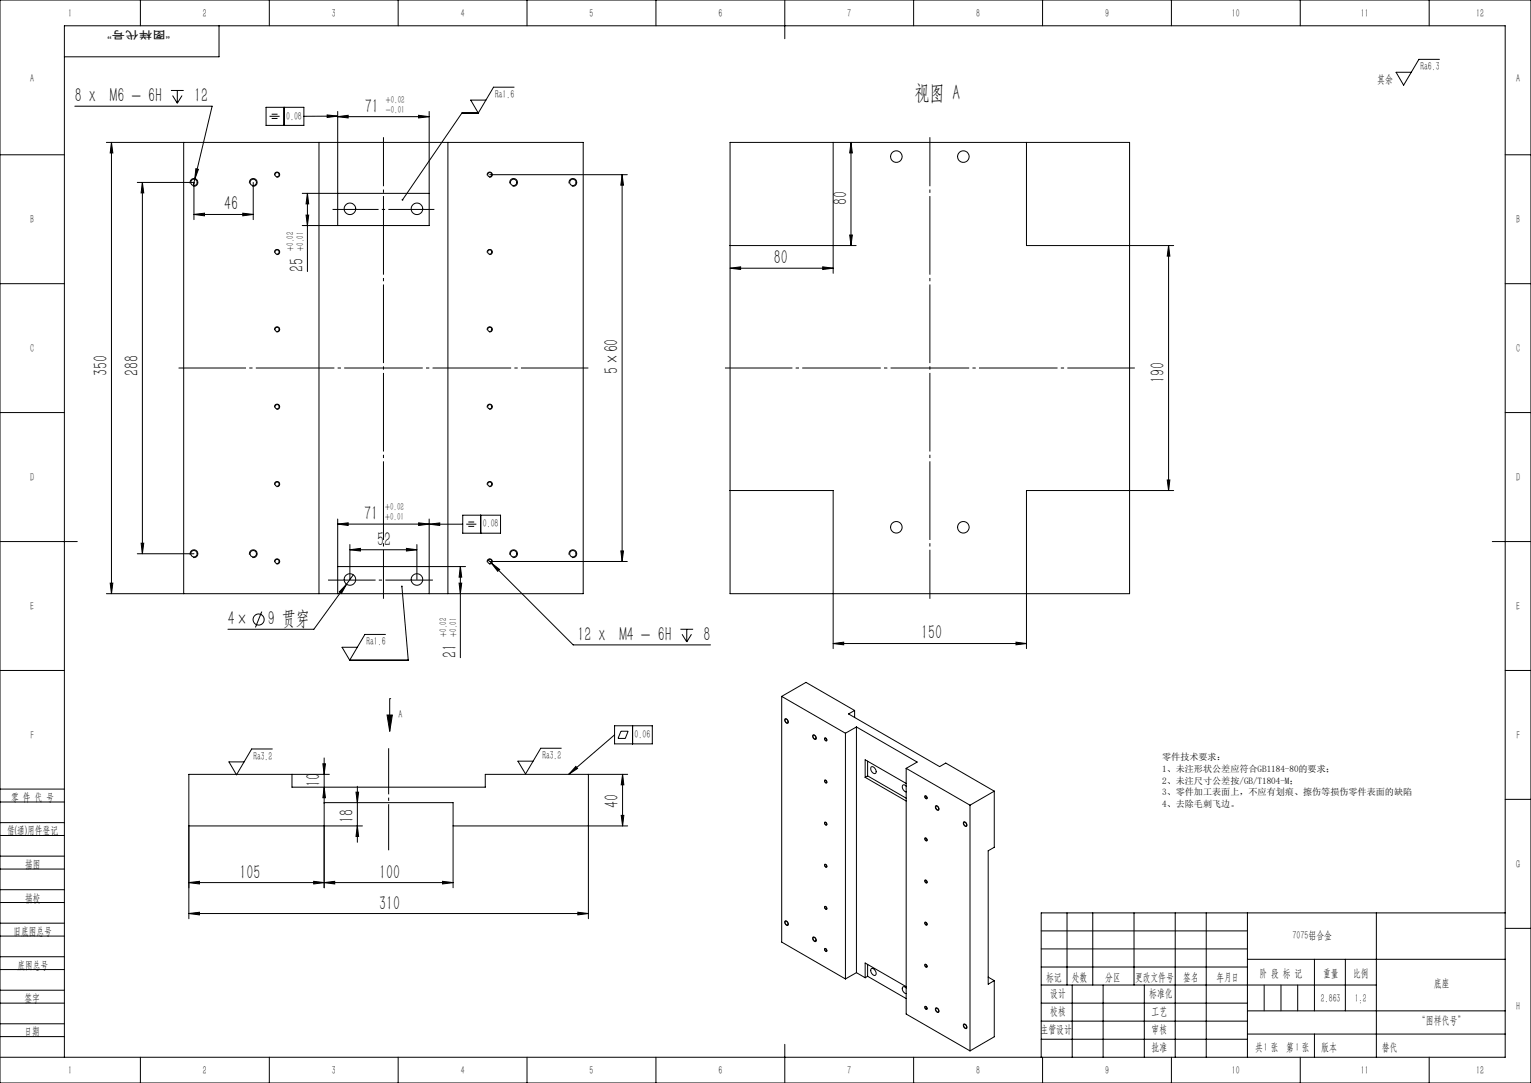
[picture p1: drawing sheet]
<svg xmlns="http://www.w3.org/2000/svg" width="594mm" height="420mm" viewBox="0 0 594 420" stroke-linecap="round" stroke-linejoin="round" font-family="sans-serif">
<g fill="none" stroke="#000" stroke-width=".39">
<path d="M0 0h594v420h-594zM54.5 0v10M85 10v12h-60M104.5 0v10M154.5 0v10M204.5 0v10M254.5 0v10M304.5 0v15M354.5 0v10M404.5 0v10M454.5 0v10M504.5 0v10"/>
<path d="M554.5 0v10M66.3 35.1h5M67 37.1l1.8 2.9M68.8 35.1v4.9M70.6 37.1l-1.8 2.9M188.5 38.8h-5.9l3 5M199.5 33.8h-8l-5.9 10M558.5 23h-8l-5.9 10-2.9-5h5.8M29 41.2h53.3l-6.7 28.3M41.3 55.2h185v175h-185M43.3 55.2l.5 4.1h-1zM43.3 55.2v175"/>
<path d="M71.3 55.2v175M103.2 41.6h14.7v7h-14.7zM104.6 45.1h3.9M105.4 44.3h2.3M105.4 45.9h2.3M110.2 41.6v7M123.8 55.2v175M126.9 44.6l4.1 .4-4.1 .6zM131 45.2l4.1-.5v1zM131 43.2v44.3M131 45.2h35.5M131 45l-13.1 .1"/>
<path d="M162.4 44.7l4.1 .5-4.1 .5zM166.5 43.2v44.3h-49.2M173.8 55.2v175M185.6 43.8h-6.4l-23 33.7M283.2 55.2h155.1v175h-155.1zM323.3 55.2v50.8M330.2 55.2v40M330.2 55.2l.5 4.1h-1zM398.3 55.2v40h57.1M0 60h25M53.3 70.7h21.9v14.5M55.2 70.7v144.1"/>
<path d="M55.2 70.7l.6 4.1h-1zM73.8 71.1a1.51 1.51 0 0 1 1.3-1.9 1.51 1.51 0 0 1 1.7 1.7 1.51 1.51 0 0 1-1.9 1.3M75.6 69.5l-.6 2.4M76 65.4l1 .3-1.4 3.8zM96.8 71.1a1.51 1.51 0 0 1 1.3-1.9 1.51 1.51 0 0 1 1.7 1.7 1.51 1.51 0 0 1-1.9 1.3M98.2 70.7v14.5M106.5 68a1 1 0 0 1 .9-1.3 1 1 0 0 1 1.1 1.1 1 1 0 0 1-1.3 .9M119.3 75v30.3M119.3 75l.5 4.1h-1.1zM166.5 75h-49.2M189.1 68a.99 .99 0 0 1 .8-1.2 .99 .99 0 0 1 1.1 1 .99 .99 0 0 1-1.2 .9M190 67.8h53.4"/>
<path d="M197.8 71.1a1.51 1.51 0 0 1 1.3-1.9 1.51 1.51 0 0 1 1.7 1.7 1.51 1.51 0 0 1-1.9 1.3M220.8 71.1a1.51 1.51 0 0 1 1.3-1.9 1.51 1.51 0 0 1 1.7 1.7 1.51 1.51 0 0 1-1.9 1.3M241.4 67.8v150M241.4 67.8l.5 4h-1zM584 60h10M75.2 83.2l4.1-.5v1zM75.2 83.2h23M94.2 82.7l4 .5-4 .5zM106.5 98a1 1 0 0 1 .9-1.3 1 1 0 0 1 1.1 1.1 1 1 0 0 1-1.3 .9M118.7 83.4h1.1l-.5 4.1zM189.1 98a.99 .99 0 0 1 .8-1.3 .99 .99 0 0 1 1.1 1.1 .99 .99 0 0 1-1.2 .9M283.2 95.2h49"/>
<path d="M329.7 91.1h1l-.5 4.1zM453.4 95.2l.5 4.1h-1zM453.4 95.2v95M0 110h25M283.2 104h40.1M283.2 104l4.1-.5v1zM319.2 103.5l4.1 .5-4.1 .5zM584 110h10M106.5 128a1.01 1.01 0 0 1 .9-1.3 1.01 1.01 0 0 1 1.1 1.1 1.01 1.01 0 0 1-1.3 .9M189.1 128a1 1 0 0 1 .8-1.3 1 1 0 0 1 1.1 1.1 1 1 0 0 1-1.2 .9M106.5 158a1 1 0 0 1 .9-1.3 1 1 0 0 1 1.1 1.1 1 1 0 0 1-1.3 .9M189.1 158a.99 .99 0 0 1 .8-1.2 .99 .99 0 0 1 1.1 1 .99 .99 0 0 1-1.2 .9"/>
<path d="M0 160h25M584 160h10M106.5 188a1.01 1.01 0 0 1 1-1.3 1.01 1.01 0 0 1 1 1.2 1.01 1.01 0 0 1-1.3 .8M179.5 199.8h14.7v7h-14.7zM186.5 199.8v7M189.1 188a1 1 0 0 1 .9-1.2 1 1 0 0 1 1 1.1 1 1 0 0 1-1.2 .8M283.2 190.2h40.1v61.3M452.9 186.1h1l-.5 4.1zM455.4 190.2h-57.1v61.3M0 210h30M53.3 214.8h21.9M54.8 210.7h1l-.6 4.1z"/>
<path d="M73.8 215.1a1.51 1.51 0 0 1 1.3-1.9 1.51 1.51 0 0 1 1.7 1.7 1.51 1.51 0 0 1-1.9 1.3M96.8 215.1a1.51 1.51 0 0 1 1.3-1.9 1.51 1.51 0 0 1 1.7 1.7 1.51 1.51 0 0 1-1.9 1.3M106.5 218a1 1 0 0 1 .9-1.3 1 1 0 0 1 1.1 1.1 1 1 0 0 1-1.3 .9M131 219.7h49.6M131 203.3l4.1-.5v1zM131 201.3v28.9M131 203.3h35.5M135.7 213.2l4.1-.5v1zM135.7 211.2v13.5M135.7 213.2h26M157.7 212.7l4 .5-4 .5zM161.7 211.2v13.5"/>
<path d="M162.4 202.8l4.1 .5-4.1 .5zM166.5 203.3l4.1-.5v1zM166.5 201.3v28.9M166.5 203.3h13M178.6 219.7v35.4M178.6 219.7l.5 4.1h-1zM180.9 203.3h3.9M181.7 202.4h2.3M181.7 204.1h2.3M189.1 218a.99 .99 0 0 1 .8-1.2 .99 .99 0 0 1 1.1 1 .99 .99 0 0 1-1.2 .9M189.4 217.2l1.2 1.1M190 217.8h53.4"/>
<path d="M190.6 218.3l3.3 2.6-.8 .7zM190.6 218.3l31.8 31.8h53.3M197.8 215.1a1.51 1.51 0 0 1 1.3-1.9 1.51 1.51 0 0 1 1.7 1.7 1.51 1.51 0 0 1-1.9 1.3M220.8 215.1a1.51 1.51 0 0 1 1.3-1.9 1.51 1.51 0 0 1 1.7 1.7 1.51 1.51 0 0 1-1.9 1.3M240.9 213.7h1l-.5 4.1zM579 210h15M42.8 226.1h1l-.5 4.1zM101.6 237.2l-2.5 6.1M134.4 226.6l-1.9 3.6-.9-.6zM134.4 226.6l-12.6 17.4h-33.4M137.1 222.9l-2.7 3.7M155.9 227.5l2.5 28.5h-22.7"/>
<path d="M178.1 226.1h1l-.5 4.1zM138.6 251h-5.9l3 5M149.5 246h-7.9l-5.9 10M264 244h4.9M264.6 246l1.9 2.9M266.5 244v4.9M268.3 246l-1.8 2.9M323.3 249.6l4-.6v1.1zM323.3 249.6h75M394.2 249l4.1 .6-4.1 .5zM0 260h25M150.2 277.3h2l-1 6.4z"/>
<path d="M151.2 271h.1M151.2 271v12.7M303.3 270.1l9.4-5.5 18.9 10.9M303.3 270.1l24.7 14.3M303.3 270.1v95.3l24.7 14.2M304.6 278.8a1 1 0 0 1 1.1 .5 1 1 0 0 1-.2 1.2 1.3 1.3 0 0 1-.9-1.7zM304.7 278.9a.87 .87 0 0 1 .9 .5 .87 .87 0 0 1-.2 1l-.7-.6zM331.6 275.5l-2.4 1.4 35.4 20.4 2.3-1.4 18.9 10.9M331.6 275.5v2.8M584 260h10M105.7 290.5h-8.1l-5.8 10-3-5h5.9M125.3 296.2h1l-.5 4.1z"/>
<path d="M125.8 294v50.3M217.8 290.2h-8l-5.9 10-3-5h5.9M223.4 297.2l.7 .8-3.4 2.3zM238.4 281.5h14.7v7h-14.7zM238.4 285l-17.7 15.3M240.9 283.6h2.8l-1.1 2.8h-2.8zM245.4 281.5v7M315.5 285a1.02 1.02 0 0 1 1 .6 1.02 1.02 0 0 1-.2 1.2 1.27 1.27 0 0 1-.8-1.8zM315.6 285.1a.86 .86 0 0 1 .8 .6 .86 .86 0 0 1-.2 .9l-.7-.8zM320 286.2a.61 .61 0 0 1 .7 .4 .61 .61 0 0 1-.2 .7l-.5-.4zM320.1 286.3a.5 .5 0 0 1 .6 .3 .5 .5 0 0 1-.3 .6l-.4-.5zM328 284.4v95.2"/>
<path d="M332.3 281.9l23.5 13.6-4.2 2.5M332.3 281.9l-4.3 2.5M332.3 281.9v95.3M336.6 295.2v5.7M338 297.5a1.61 1.61 0 0 1 1.6 .7 1.61 1.61 0 0 1-.1 1.8 1.87 1.87 0 0 1-1.5-2.5zM351.6 298l24.7 14.3M351.6 298v95.3l24.7 14.2M0 319h25M0 311h25M0 306h25M113.3 300.3v5h75v-5h55.2M125.8 305.3l.5 4.1h-1z"/>
<path d="M125.8 311.3h50v33M127.8 300.3h-54.5v56M138.1 307.2h1l-.5 4.1zM138.6 304.9v21.8M228.3 300.3v56M241 316.2h1l-.5 4.1zM241.5 300.3v20M241.5 300.3l.5 4.1h-1zM320 302.5a.61 .61 0 0 1 .7 .4 .61 .61 0 0 1-.2 .8l-.5-.5zM320 318.9a.61 .61 0 0 1 .7 .3 .61 .61 0 0 1-.2 .8l-.5-.4zM320.1 302.6a.5 .5 0 0 1 .6 .3 .5 .5 0 0 1-.3 .6l-.4-.4zM320.1 318.9a.5 .5 0 0 1 .6 .4 .5 .5 0 0 1-.3 .6l-.4-.5z"/>
<path d="M335.7 301.5v-6.8l15.9 9.1M335.7 301.5l15.9 9.1M336.6 300.9l15 8.6M336.6 300.9l-.9 .6M351.6 304.9a.86 .86 0 0 0-1.3-.4 .86 .86 0 0 0-.1 1.4l.8 1 .6 .2M358.9 308.6a.63 .63 0 0 1 .7 .4 .63 .63 0 0 1-.3 .8l-.4-.5zM358.9 308.8a.47 .47 0 0 1 .6 .2 .47 .47 0 0 1-.2 .7zM363 312.6a1 1 0 0 1 1.1 .5 1 1 0 0 1-.2 1.2 1.34 1.34 0 0 1-.9-1.7zM363.2 312.6a.87 .87 0 0 1 .8 .5 .87 .87 0 0 1-.1 1l-.7-.5zM373.9 318.8a1.03 1.03 0 0 1 1.1 .5 1.03 1.03 0 0 1-.2 1.2 1.25 1.25 0 0 1-.9-1.7zM373.9 319a.78 .78 0 0 1 1 .4 .78 .78 0 0 1-.2 1l-.6-.6zM376.3 312.3v95.2"/>
<path d="M385.8 306.8l-9.5 5.5M385.8 306.8v21.8l-2.4 1.3v51.8l2.4-1.4M584 310h10M0 324h25M0 337h25M0 332h25M138.6 320.3l.5 4.1h-1zM140.6 320.3h-67.3M175.8 320.3h67.7M320 335.2a.61 .61 0 0 1 .7 .4 .61 .61 0 0 1-.2 .7l-.5-.4zM320.1 335.3a.5 .5 0 0 1 .6 .3 .5 .5 0 0 1-.3 .6l-.4-.5zM358.9 325a.63 .63 0 0 1 .7 .3 .63 .63 0 0 1-.3 .8l-.4-.4z"/>
<path d="M358.9 325.1a.47 .47 0 0 1 .6 .3 .47 .47 0 0 1-.2 .6zM0 350h25M0 345h25M0 358h25M73.3 354.3l4.1-.5v1zM73.3 342.3l4.1-.5v1zM73.3 354.3h155M73.3 342.3h102.5M121.7 341.8l4.1 .5-4.1 .5zM125.8 342.3l4.1-.5v1zM171.7 341.8l4.1 .5-4.1 .5zM224.2 353.8l4.1 .5-4.1 .5z"/>
<path d="M304.6 357.2a1.04 1.04 0 0 1 1.1 .6 1.04 1.04 0 0 1-.2 1.1 1.27 1.27 0 0 1-.9-1.7zM304.7 357.3a.87 .87 0 0 1 .9 .5 .87 .87 0 0 1-.2 1l-.7-.5zM320 351.6a.61 .61 0 0 1 .7 .3 .61 .61 0 0 1-.2 .8l-.5-.5zM320.1 351.6a.5 .5 0 0 1 .6 .3 .5 .5 0 0 1-.3 .6l-.4-.4zM358.9 341.3a.63 .63 0 0 1 .7 .4 .63 .63 0 0 1-.3 .8l-.4-.5zM358.9 357.6a.63 .63 0 0 1 .7 .4 .63 .63 0 0 1-.3 .8l-.4-.5zM358.9 341.5a.47 .47 0 0 1 .6 .2 .47 .47 0 0 1-.2 .6zM358.9 357.8a.47 .47 0 0 1 .6 .2 .47 .47 0 0 1-.2 .7zM414 354v28M424 354v28M440 354v28M456 354v56"/>
<path d="M468 354v56M484 354v56M534 354v56M584 354h-180v56M0 363h25M0 376h25M0 371h25M315.5 363.7a.78 .78 0 0 1 .9 .3 .78 .78 0 0 1-.2 1l-.6-.5zM315.5 363.4a1.03 1.03 0 0 1 1 .6 1.03 1.03 0 0 1-.2 1.2 1.25 1.25 0 0 1-.8-1.8zM320 367.9a.61 .61 0 0 1 .7 .3 .61 .61 0 0 1-.2 .8l-.5-.4zM320.1 367.9a.5 .5 0 0 1 .6 .4 .5 .5 0 0 1-.3 .6l-.4-.5zM332.3 377.2l3.4 2"/>
<path d="M332.3 377.2l-4.3 2.4M335.7 379.2v-5.7l15.9 9.1M336.6 374v4.6M336.6 378.6l15 8.7M336.6 378.6l-.9 .6M338 375.8a1.6 1.6 0 0 1 1.6 .7 1.6 1.6 0 0 1-.1 1.8 1.87 1.87 0 0 1-1.5-2.5zM358.9 374a.63 .63 0 0 1 .7 .3 .63 .63 0 0 1-.3 .8l-.4-.4zM358.9 374.1a.47 .47 0 0 1 .6 .3 .47 .47 0 0 1-.2 .6zM383.4 378.9l2.4 1.4M404 361h80M404 368h80M404 375h80"/>
<path d="M484 372h100M510 372v20M522 372v20M584 360h10M0 389h25M0 384h25M0 397h25M351.6 383.2a.87 .87 0 0 0-1.3-.4 .87 .87 0 0 0-.1 1.4l.5 .7 .9 .5M358.9 390.3a.63 .63 0 0 1 .7 .4 .63 .63 0 0 1-.3 .8l-.4-.5zM358.9 390.5a.47 .47 0 0 1 .6 .2 .47 .47 0 0 1-.2 .6zM363 391a.96 .96 0 0 1 1.1 .5 .96 .96 0 0 1-.3 1.2 1.35 1.35 0 0 1-.8-1.7zM363.2 391a.86 .86 0 0 1 .9 .5 .86 .86 0 0 1-.2 1l-.7-.5z"/>
<path d="M373.9 397.2a.98 .98 0 0 1 1.1 .5 .98 .98 0 0 1-.2 1.2 1.25 1.25 0 0 1-.9-1.7zM373.9 397.4a.79 .79 0 0 1 1 .4 .79 .79 0 0 1-.2 1l-.6-.6zM385.8 380.3v21.8l-9.5 5.4M404 389h80M404 382h130M404 396h80M416 382v28M428 382v28M444 382v28M484 392h100M490.5 382v10M497 382v10"/>
<path d="M503.5 382v10M0 402h25M0 410h584v-400h-559v400M54.5 410v10M104.5 410v10M154.5 410v10M204.5 410v10M254.5 410v10M304.5 405v15M354.5 410v10M404 403h80M404.5 410v10"/>
<path d="M454.5 410v10M484 401h100M504.5 410v10M510 401v9M554.5 410v10"/>
<circle cx="75.3" cy="70.7" r="1.26"/>
<circle cx="98.3" cy="70.7" r="1.26"/>
<circle cx="107.5" cy="67.7" r=".82"/>
<circle cx="190" cy="67.7" r=".83"/>
<circle cx="199.3" cy="70.7" r="1.26"/>
<circle cx="222.3" cy="70.7" r="1.26"/>
<circle cx="347.8" cy="60.7" r="2.25"/>
<circle cx="373.8" cy="60.7" r="2.25"/>
<circle cx="107.5" cy="97.7" r=".83"/>
<circle cx="135.8" cy="81" r="2.24"/>
<circle cx="161.8" cy="81" r="2.24"/>
<circle cx="190" cy="97.7" r=".84"/>
<circle cx="107.5" cy="127.7" r=".82"/>
<circle cx="190" cy="127.7" r=".83"/>
<circle cx="107.5" cy="157.7" r=".82"/>
<circle cx="190" cy="157.7" r=".83"/>
<circle cx="107.5" cy="187.8" r=".82"/>
<circle cx="190" cy="187.7" r=".83"/>
<circle cx="75.3" cy="214.8" r="1.26"/>
<circle cx="98.3" cy="214.8" r="1.26"/>
<circle cx="107.5" cy="217.7" r=".82"/>
<circle cx="190" cy="217.7" r=".83"/>
<circle cx="199.3" cy="214.8" r="1.26"/>
<circle cx="222.3" cy="214.8" r="1.26"/>
<circle cx="347.8" cy="204.5" r="2.25"/>
<circle cx="373.8" cy="204.5" r="2.25"/>
<circle cx="135.8" cy="224.7" r="2.24"/>
<circle cx="161.8" cy="224.7" r="2.24"/>
<circle cx="100.3" cy="240.3" r="2.15"/>
</g>
<path d="M168.5 81.2h-39.5M150.8 329.8v-39.6" fill="none" stroke="#000" stroke-width=".39" stroke-dasharray="30.5 1.3 1.3 1.3" stroke-dashoffset="12.6" stroke-linecap="butt"/>
<path d="M148.8 53.2v179M360.8 232.2v-179" fill="none" stroke="#000" stroke-width=".39" stroke-dasharray="30.5 1.3 1.3 1.3" stroke-dashoffset="11.5" stroke-linecap="butt"/>
<path d="M228.3 142.7h-159M281.3 142.7h159" fill="none" stroke="#000" stroke-width=".39" stroke-dasharray="30.5 1.3 1.3 1.3" stroke-dashoffset="4.3" stroke-linecap="butt"/>
<path d="M168 225h-40.7" fill="none" stroke="#000" stroke-width=".39" stroke-dasharray="30.5 1.3 1.3 1.3" stroke-dashoffset="12" stroke-linecap="butt"/>
<g fill="#000">
<path d="M150.2 277.3h2l-1 6.4zM223.4 297.2l.7 .8-3.4 2.3z"/>
<path d="M126.9 44.6l4.1 .4-4.1 .6zM166.5 203.3l4.1-.5v1zM155.6 227.2a.34 .34 0 0 0 .1 .5 .34 .34 0 0 0 .5-.2 .34 .34 0 0 0-.3-.4v.4v-.4zM155.9 77.2l.1 .6 .2-.3-.2 .3a.34 .34 0 0 0 .4-.1 .34 .34 0 0 0 0-.5 .34 .34 0 0 0-.5 0z"/>
<path d="M329.7 91.1h1l-.5 4.1zM330.2 55.2l.5 4.1h-1z"/>
<path d="M453.4 95.2l.5 4.1h-1zM452.9 186.1h1l-.5 4.1z"/>
<path d="M283.2 104l4.1-.5v1zM319.2 103.5l4.1 .5-4.1 .5z"/>
<path d="M162.4 202.8l4.1 .5-4.1 .5zM131 203.3l4.1-.5v1zM162.4 44.7l4.1 .5-4.1 .5zM131 45.2l4.1-.5v1z"/>
<path d="M42.8 226.1h1l-.5 4.1zM43.3 55.2l.5 4.1h-1z"/>
<path d="M323.3 249.6l4-.6v1.1zM394.2 249l4.1 .6-4.1 .5z"/>
<path d="M138.1 307.2h1l-.5 4.1zM138.6 320.3l.5 4.1h-1z"/>
<path d="M241.5 300.3l.5 4.1h-1zM241 316.2h1l-.5 4.1zM125.3 296.2h1l-.5 4.1zM125.8 305.3l.5 4.1h-1zM55.2 70.7l.6 4.1h-1zM54.8 210.7h1l-.6 4.1zM241.4 67.8l.5 4h-1zM240.9 213.7h1l-.5 4.1zM178.6 219.7l.5 4.1h-1zM178.1 226.1h1l-.5 4.1zM119.3 75l.5 4.1h-1.1zM118.7 83.4h1.1l-.5 4.1z"/>
<path d="M73.3 354.3l4.1-.5v1zM224.2 353.8l4.1 .5-4.1 .5zM76 65.4l-.4 4.1 1.4-3.8zM75.2 83.2l4.1-.5v1zM94.2 82.7l4 .5-4 .5zM134.4 226.6l-2.8 3 .9 .6zM190.6 218.3l2.5 3.3 .8-.7zM135.7 213.2l4.1-.5v1zM157.7 212.7l4 .5-4 .5z"/>
<path d="M73.3 342.3l4.1-.5v1zM121.7 341.8l4.1 .5-4.1 .5z"/>
<path d="M171.7 341.8l4.1 .5-4.1 .5zM125.8 342.3l4.1-.5v1z"/>
</g>
<text font-size="8.5" x="354.8" y="38.9">视图 A</text>
<g font-size="7.8">
<text x="29.1" y="39.7">8 x</text>
<text x="42.6" y="39.7">M6 - 6H</text>
<text x="75.3" y="39.7">12</text>
<text x="141.5" y="43.7">71</text>
<text x="87" y="81.6">46</text>
<text x="328.7" y="79.3" transform="rotate(-90 328.7 79.3)">80</text>
<text x="117.7" y="105.3" transform="rotate(-90 117.7 105.3)">25</text>
<text x="300.3" y="102.4">80</text>
<text x="41.7" y="146" transform="rotate(-90 41.7 146)">350</text>
<text x="53.7" y="146" transform="rotate(-90 53.7 146)">288</text>
<text x="239.8" y="144.9" transform="rotate(-90 239.8 144.9)">5×60</text>
<text x="451.8" y="148.4" transform="rotate(-90 451.8 148.4)">190</text>
<text x="141.3" y="201.7">71</text>
<text x="146.3" y="211.6">52</text>
<text x="88.5" y="242.5">4×</text>
<text x="103.9" y="242.5">9 贯穿</text>
<text x="224" y="248.6">12 x M4 - 6H</text>
<text x="273" y="248.6">8</text>
<text x="357.4" y="248">150</text>
<text x="177.1" y="255" transform="rotate(-90 177.1 255)">21</text>
<text x="124.2" y="305.2" transform="rotate(-90 124.2 305.2)">10</text>
<text x="240" y="313.4" transform="rotate(-90 240 313.4)">40</text>
<text x="137.1" y="319.3" transform="rotate(-90 137.1 319.3)">18</text>
<text x="93" y="340.7">105</text>
<text x="147.1" y="340.7">100</text>
<text x="147.1" y="352.7">310</text>
</g>
<g font-size="4.4">
<text x="26.5" y="6.6">1</text>
<text x="78.7" y="6.6">2</text>
<text x="128.7" y="6.6">3</text>
<text x="178.7" y="6.6">4</text>
<text x="228.7" y="6.6">5</text>
<text x="278.7" y="6.6">6</text>
<text x="328.7" y="6.6">7</text>
<text x="378.7" y="6.6">8</text>
<text x="428.7" y="6.6">9</text>
<text x="478" y="6.6">10</text>
<text x="528" y="6.6">11</text>
<text x="572.7" y="6.6">12</text>
<text x="551.2" y="27.1">Ra6.3</text>
<text x="11.7" y="31.6">A</text>
<text x="534.4" y="32.1">其余</text>
<text x="588.3" y="31.6">A</text>
<text x="192.1" y="37.9">Ra1.6</text>
<text x="111" y="46.4">0.08</text>
<text x="11.7" y="86.6">B</text>
<text x="588.3" y="86.6">B</text>
<text x="11.7" y="136.6">C</text>
<text x="588.2" y="136.6">C</text>
<text x="11.7" y="186.6">D</text>
<text x="588.3" y="186.6">D</text>
<text x="187.3" y="204.6">0.08</text>
<text x="11.7" y="236.6">E</text>
<text x="588.2" y="236.6">E</text>
<text x="142.2" y="250.1">Ra1.6</text>
<text x="154.6" y="278.6">A</text>
<text x="11.8" y="286.6">F</text>
<text x="246.2" y="286.3">0.06</text>
<text x="588.3" y="286.6">F</text>
<text x="98.3" y="294.6">Ra3.2</text>
<text x="210.5" y="294.3">Ra3.2</text>
<text x="4.3" y="310.5">零 件 代 号</text>
<text x="2.7" y="323.5">借(通)用件登记</text>
<text x="9.8" y="336.7">描图</text>
<text x="588.2" y="336.7">G</text>
<text x="9.7" y="349.8">描校</text>
<text x="5.3" y="362.6">旧底图总号</text>
<text x="501.5" y="364.1">7075铝合金</text>
<text x="6.8" y="375.7">底图总号</text>
<text x="405.9" y="380.4">标记</text>
<text x="415.8" y="380.4">处数</text>
<text x="428.8" y="380.4">分区</text>
<text x="440.4" y="380.4">更改文件号</text>
<text x="459.1" y="380.4">签名</text>
<text x="472" y="380.4">年月日</text>
<text x="488.7" y="379.1">阶 段 标 记</text>
<text x="513.3" y="379.1">重量</text>
<text x="525" y="379.1">比例</text>
<text x="556.2" y="382.9">底座</text>
<text x="9.5" y="388.5">签字</text>
<text x="407.5" y="386.8">设计</text>
<text x="445.9" y="386.8">标准化</text>
<text x="512.5" y="388.4">2.863</text>
<text x="407.5" y="393.7">校核</text>
<text x="446.8" y="393.7">工艺</text>
<text x="588.2" y="391.6">H</text>
<text x="9.5" y="401.5">日期</text>
<text x="403.7" y="400.7">主管设计</text>
<text x="446.8" y="400.7">审核</text>
<text x="550.1" y="397.1">“图样代号”</text>
<text x="446.8" y="407.7">批准</text>
<text x="487" y="407.6">共 张 第 张</text>
<text x="490.3" y="407.6">1</text>
<text x="502.7" y="407.6">1</text>
<text x="512.6" y="407.6">版本</text>
<text x="26.5" y="416.6">1</text>
<text x="78.7" y="416.6">2</text>
<text x="128.7" y="416.6">3</text>
<text x="178.7" y="416.6">4</text>
<text x="228.7" y="416.6">5</text>
<text x="278.7" y="416.6">6</text>
<text x="328.7" y="416.6">7</text>
<text x="378.7" y="416.6">8</text>
<text x="428.7" y="416.6">9</text>
<text x="478" y="416.6">10</text>
<text x="528" y="416.6">11</text>
<text x="572.7" y="416.6">12</text>
</g>
<g font-size="4.4" fill="#0a0605">
<text x="525.6" y="388.4">1:2</text>
<text x="536.1" y="407.6">替代</text>
</g>
<text font-size="4.1" fill="#0a0605" x="66" y="11.9" transform="rotate(-180 66 11.9)">“图样代号”</text>
<g font-size="3.9">
<text x="149.7" y="39.8">+0.02</text>
<text x="149.7" y="43.7">-0.01</text>
<text x="113.9" y="97.2" transform="rotate(-90 113.9 97.2)">+0.02</text>
<text x="117.7" y="97.2" transform="rotate(-90 117.7 97.2)">+0.01</text>
<text x="149.4" y="197.8">+0.02</text>
<text x="149.4" y="201.7">+0.01</text>
<text x="173.2" y="246.9" transform="rotate(-90 173.2 246.9)">+0.02</text>
<text x="177.1" y="246.9" transform="rotate(-90 177.1 246.9)">+0.01</text>
</g>
<g font-size="3.5">
<text x="450.9" y="294.9">零件技术要求：</text>
<text x="450.9" y="299.4">1、未注形状公差应符合GB1184-80的要求；</text>
<text x="450.9" y="303.9">2、未注尺寸公差按/GB/T1804-M；</text>
<text x="450.9" y="308.4">3、零件加工表面上，不应有划痕、擦伤等损伤零件表面的缺陷</text>
<text x="450.9" y="313">4、去除毛刺飞边。</text>
</g>
</svg>
